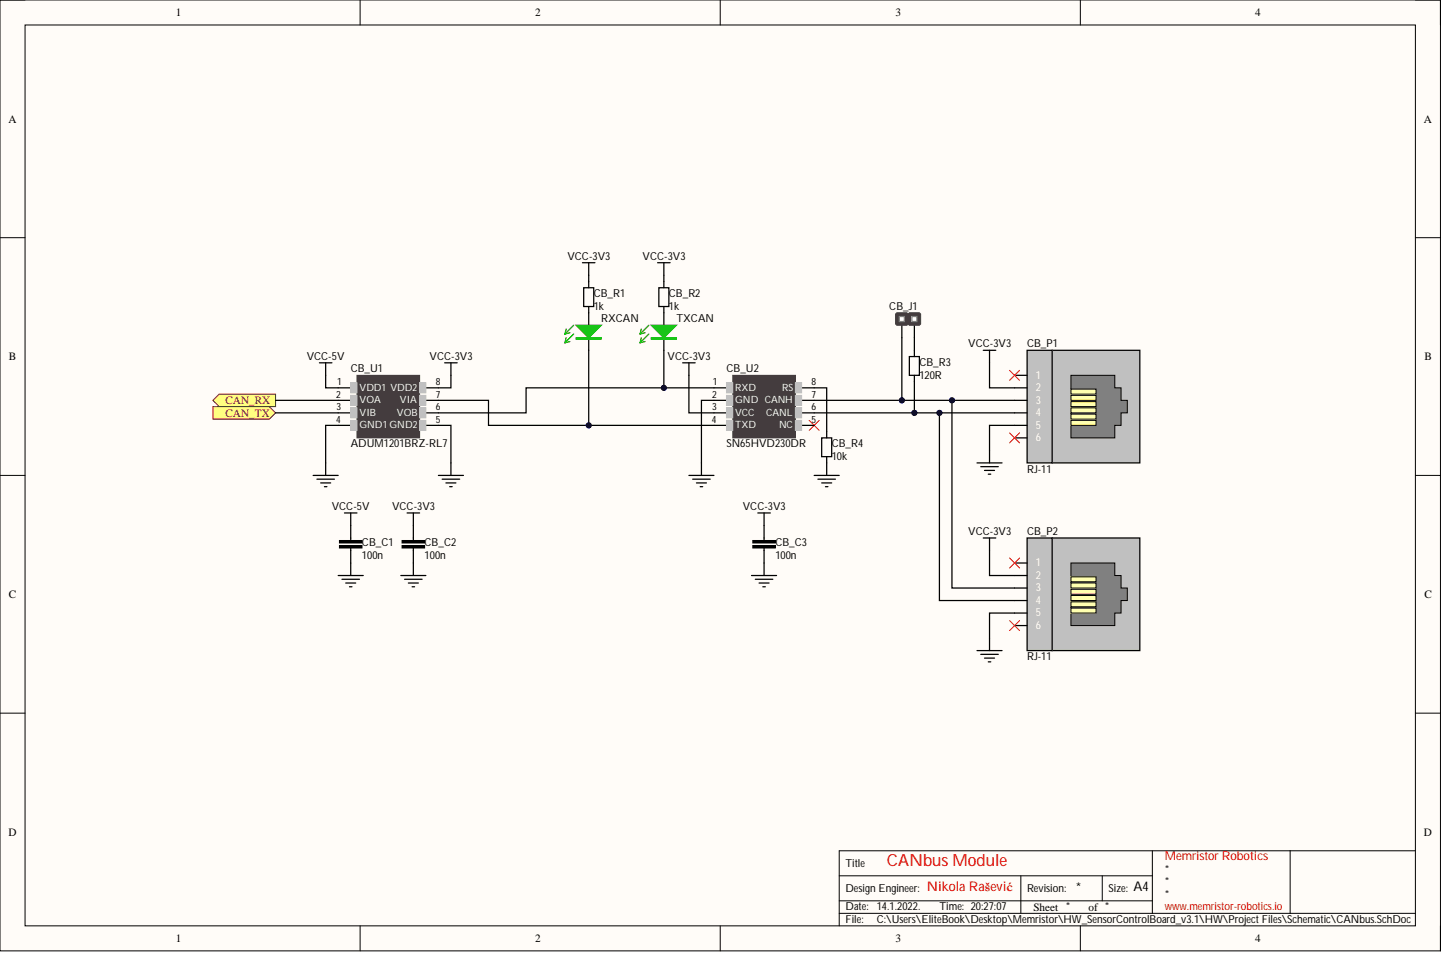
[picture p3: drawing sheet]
<svg xmlns="http://www.w3.org/2000/svg" width="292mm" height="193mm" viewBox="0 0 292 193" stroke-linecap="round" stroke-linejoin="round" font-family="sans-serif">
<path d="M0 0h291.8v192.5h-291.8z" fill-rule="evenodd" fill="#fffcf8"/>
<path d="M0 0h291.8v192.5h-291.8z" fill="none" stroke="#000" stroke-width=".2"/>
<path d="M5.1 5.1h281.6v182.4h-281.6z" fill-rule="evenodd" fill="#fffcf8"/>
<g fill="none" stroke="#000" stroke-width=".2">
<path d="M0 0h5.1M72.9 0v5.1M145.9 0v5.1M218.8 0v5.1M286.7 0h5.1v5.1M5.1 5.1h281.6v182.4h-281.6zM0 48.1h5.1M286.7 48.1h5.1M0 96.3h5.1M286.7 96.3h5.1M0 144.4h5.1M286.7 144.4h5.1"/>
<path d="M170 177.3h63.4M206.8 177.3v7.6M223.3 177.3v5.1M233.4 172.3v12.6M261.3 172.3v12.6M286.7 172.3h-116.7v15.2M72.9 187.5v5M145.9 187.5v5M170 184.9h116.7M170 182.4h63.4M218.8 187.5v5M291.8 187.5v5"/>
</g>
<path d="M163.9 85.1l2 2M165.9 85.1l-2 2" fill="none" stroke="#f00" stroke-width=".2"/>
<path d="M119.3 63.3v2.6M119.3 68.4v2.5" fill="none" stroke="#000" stroke-width=".25"/>
<path d="M116.7 68.4h5.1v.3h-5.1zM116.7 68.5h5.1" fill="none" stroke="#00bf00" stroke-width=".25"/>
<path d="M116.7 65.9h5.1l-2.5 2.5z" fill="#00bf00"/>
<path d="M114.7 68.4l-.3 1M114.7 66.6l-.3 1M115.4 69.2l-1 .2M115.4 67.4l-1 .2M116.2 67.6l-1.8 1.8M116.2 65.9l-1.8 1.7M116.7 65.9h5.1l-2.5 2.5z" fill="none" stroke="#00bf00" stroke-width=".25"/>
<path d="M139.5 96.3h5.1M140.3 97h3.6M141.1 97.8h2M141.8 98.5h.5M142.1 93.7v2.6" fill="none" stroke="#000" stroke-width=".25"/>
<path d="M213.1 70.9h17.8v22.8h-17.8z" fill-rule="evenodd" fill="#c0c0c0"/>
<path d="M213.1 70.9h17.8v22.8h-17.8z" fill="none" stroke="#000" stroke-width=".25"/>
<path d="M216.9 76h8.9v2.5h1.3v2.6h1.3v2.5h-1.3v2.5h-1.3v2.6h-8.9z" fill-rule="evenodd" fill="#808080"/>
<path d="M216.9 76h8.9v2.5h1.3v2.6h1.3v2.5h-1.3v2.5h-1.3v2.6h-8.9z" fill="none" stroke="#000" stroke-width=".2"/>
<path d="M208.1 70.9h5v22.8h-5z" fill-rule="evenodd" fill="#c0c0c0"/>
<path d="M205.5 76h2.6M205.5 78.5h2.6M208.1 70.9h5v22.8h-5zM205.5 81.1h2.6M205.5 83.6h2.6M205.5 86.1h2.6M205.5 88.7h2.6" fill="none" stroke="#000" stroke-width=".25"/>
<path d="M216.9 85.1h5.1v1h-5.1z" fill-rule="evenodd" fill="#ffffb0"/>
<path d="M216.9 85.1h5.1v1h-5.1z" fill="none" stroke="#000" stroke-width=".2"/>
<path d="M216.9 83.9h5.1v1h-5.1z" fill-rule="evenodd" fill="#ffffb0"/>
<path d="M216.9 83.9h5.1v1h-5.1z" fill="none" stroke="#000" stroke-width=".2"/>
<path d="M216.9 80.1h5.1v1h-5.1z" fill-rule="evenodd" fill="#ffffb0"/>
<path d="M216.9 80.1h5.1v1h-5.1z" fill="none" stroke="#000" stroke-width=".2"/>
<path d="M216.9 82.6h5.1v1h-5.1z" fill-rule="evenodd" fill="#ffffb0"/>
<path d="M216.9 82.6h5.1v1h-5.1z" fill="none" stroke="#000" stroke-width=".2"/>
<path d="M216.9 81.3h5.1v1h-5.1z" fill-rule="evenodd" fill="#ffffb0"/>
<path d="M216.9 81.3h5.1v1h-5.1z" fill="none" stroke="#000" stroke-width=".2"/>
<path d="M216.9 78.8h5.1v1h-5.1z" fill-rule="evenodd" fill="#ffffb0"/>
<path d="M216.9 78.8h5.1v1h-5.1z" fill="none" stroke="#000" stroke-width=".2"/>
<path d="M134.5 63.3v2.6M134.5 68.4v2.5M197.9 93.7h5.1M198.7 94.5h3.5M199.4 95.3h2.1M200.2 96h.5M200.4 91.2v2.5" fill="none" stroke="#000" stroke-width=".25"/>
<path d="M131.9 68.4h5.1v.3h-5.1zM131.9 68.5h5.1" fill="none" stroke="#00bf00" stroke-width=".25"/>
<path d="M131.9 65.9h5.1l-2.5 2.5z" fill="#00bf00"/>
<path d="M129.9 68.4l-.2 1M129.9 66.6l-.2 1M130.7 69.2l-1 .2M130.7 67.4l-1 .2M131.4 67.6l-1.7 1.8M131.4 65.9l-1.7 1.7M131.9 65.9h5.1l-2.5 2.5z" fill="none" stroke="#00bf00" stroke-width=".25"/>
<path d="M118.2 58.3h2.1v3.8h-2.1zM119.3 57v1.3M133.5 58.3h2v3.8h-2zM134.5 57v1.3M119.3 62.1v1.2M134.5 62.1v1.2" fill="none" stroke="#000" stroke-width=".25"/>
<path d="M43.1 82.3h11.5l1.2 1.3-1.2 1.3h-11.5z" fill-rule="evenodd" fill="#ffff80"/>
<path d="M43.1 82.3h11.5l1.2 1.3-1.2 1.3h-11.5z" fill="none" stroke="#800000" stroke-width=".2"/>
<path d="M43.1 81.1l1.3-1.3h11.4v2.5h-11.4z" fill-rule="evenodd" fill="#ffff80"/>
<path d="M43.1 81.1l1.3-1.3h11.4v2.5h-11.4z" fill="none" stroke="#800000" stroke-width=".2"/>
<path d="M152.2 116.5h5.1M153 117.3h3.5M153.8 118.1h2M154.5 118.8h.5M154.8 106.4v3M154.8 111v5.5" fill="none" stroke="#000" stroke-width=".25"/>
<g fill="#000">
<path d="M152.5 110.5h4.6v.5h-4.6z" fill-rule="evenodd"/>
<path d="M152.5 109.4h4.6v.5h-4.6z" fill-rule="evenodd"/>
</g>
<path d="M152.5 110.5h4.6v.5h-4.6zM152.5 109.4h4.6v.5h-4.6z" fill="none" stroke="#000" stroke-width=".2"/>
<path d="M204.5 75l2 2M206.5 75l-2 2M204.5 87.7l2 2M206.5 87.7l-2 2" fill="none" stroke="#f00" stroke-width=".2"/>
<path d="M148.4 76h12.7v12.7h-12.7z" fill-rule="evenodd" fill="#443c3e"/>
<path d="M148.4 76h12.7v12.7h-12.7z" fill="none" stroke="#443c3e" stroke-width=".2"/>
<path d="M144.6 78.5h2.6M162.4 78.5h2.5M144.6 81.1h2.6M144.6 83.6h2.6M144.6 86.1h2.6M162.4 81.1h2.5M162.4 83.6h2.5M162.4 86.1h2.5" fill="none" stroke="#000" stroke-width=".25"/>
<path d="M147.2 77.5h1.2v2h-1.2z" fill-rule="evenodd" fill="#c0c0c0"/>
<path d="M147.2 77.5h1.2v2h-1.2z" fill="none" stroke="#c0c0c0" stroke-width=".2"/>
<path d="M147.2 85.1h1.2v2h-1.2z" fill-rule="evenodd" fill="#c0c0c0"/>
<path d="M147.2 85.1h1.2v2h-1.2z" fill="none" stroke="#c0c0c0" stroke-width=".2"/>
<path d="M147.2 82.6h1.2v2h-1.2z" fill-rule="evenodd" fill="#c0c0c0"/>
<path d="M147.2 82.6h1.2v2h-1.2z" fill="none" stroke="#c0c0c0" stroke-width=".2"/>
<path d="M147.2 80.1h1.2v2h-1.2z" fill-rule="evenodd" fill="#c0c0c0"/>
<path d="M147.2 80.1h1.2v2h-1.2z" fill="none" stroke="#c0c0c0" stroke-width=".2"/>
<path d="M161.1 77.5h1.3v2h-1.3z" fill-rule="evenodd" fill="#c0c0c0"/>
<path d="M161.1 77.5h1.3v2h-1.3z" fill="none" stroke="#c0c0c0" stroke-width=".2"/>
<path d="M161.1 80.1h1.3v2h-1.3z" fill-rule="evenodd" fill="#c0c0c0"/>
<path d="M161.1 80.1h1.3v2h-1.3z" fill="none" stroke="#c0c0c0" stroke-width=".2"/>
<path d="M161.1 82.6h1.3v2h-1.3z" fill-rule="evenodd" fill="#c0c0c0"/>
<path d="M161.1 82.6h1.3v2h-1.3z" fill="none" stroke="#c0c0c0" stroke-width=".2"/>
<path d="M161.1 85.1h1.3v2h-1.3z" fill-rule="evenodd" fill="#c0c0c0"/>
<path d="M161.1 85.1h1.3v2h-1.3z" fill="none" stroke="#c0c0c0" stroke-width=".2"/>
<path d="M164.9 96.3h5.1M165.7 97h3.5M166.4 88.7h2.1v3.8h-2.1zM166.4 97.8h2.1M167.2 98.5h.5M167.5 87.4v1.3M167.5 92.5v3.8" fill="none" stroke="#000" stroke-width=".25"/>
<path d="M213.1 108.9h17.8v22.8h-17.8z" fill-rule="evenodd" fill="#c0c0c0"/>
<path d="M213.1 108.9h17.8v22.8h-17.8z" fill="none" stroke="#000" stroke-width=".25"/>
<path d="M216.9 114h8.9v2.5h1.3v2.6h1.3v2.5h-1.3v2.5h-1.3v2.6h-8.9z" fill-rule="evenodd" fill="#808080"/>
<path d="M216.9 114h8.9v2.5h1.3v2.6h1.3v2.5h-1.3v2.5h-1.3v2.6h-8.9z" fill="none" stroke="#000" stroke-width=".2"/>
<path d="M208.1 108.9h5v22.8h-5z" fill-rule="evenodd" fill="#c0c0c0"/>
<path d="M205.5 114h2.6M205.5 116.5h2.6M205.5 119.1h2.6M208.1 108.9h5v22.8h-5zM205.5 121.6h2.6M205.5 124.1h2.6M205.5 126.7h2.6" fill="none" stroke="#000" stroke-width=".25"/>
<path d="M216.9 123.1h5.1v1h-5.1z" fill-rule="evenodd" fill="#ffffb0"/>
<path d="M216.9 123.1h5.1v1h-5.1z" fill="none" stroke="#000" stroke-width=".2"/>
<path d="M216.9 121.9h5.1v1h-5.1z" fill-rule="evenodd" fill="#ffffb0"/>
<path d="M216.9 121.9h5.1v1h-5.1z" fill="none" stroke="#000" stroke-width=".2"/>
<path d="M216.9 118.1h5.1v1h-5.1z" fill-rule="evenodd" fill="#ffffb0"/>
<path d="M216.9 118.1h5.1v1h-5.1z" fill="none" stroke="#000" stroke-width=".2"/>
<path d="M216.9 120.6h5.1v1h-5.1z" fill-rule="evenodd" fill="#ffffb0"/>
<path d="M216.9 120.6h5.1v1h-5.1z" fill="none" stroke="#000" stroke-width=".2"/>
<path d="M216.9 119.3h5.1v1h-5.1z" fill-rule="evenodd" fill="#ffffb0"/>
<path d="M216.9 119.3h5.1v1h-5.1z" fill="none" stroke="#000" stroke-width=".2"/>
<path d="M216.9 116.8h5.1v1h-5.1z" fill-rule="evenodd" fill="#ffffb0"/>
<path d="M216.9 116.8h5.1v1h-5.1z" fill="none" stroke="#000" stroke-width=".2"/>
<path d="M182.7 65.9v2.5M197.9 131.7h5.1M198.7 132.5h3.5M199.4 133.3h2.1M200.2 134h.5M200.4 129.2v2.5" fill="none" stroke="#000" stroke-width=".25"/>
<path d="M204.5 113l2 2M206.5 113l-2 2M204.5 125.7l2 2M206.5 125.7l-2 2" fill="none" stroke="#f00" stroke-width=".2"/>
<path d="M181.4 63.6l.3-.3h2l.3 .3v2l-.3 .3h-2l-.3-.3z" fill-rule="evenodd" fill="#443c3e"/>
<path d="M181.4 63.6l.3-.3h2l.3 .3v2l-.3 .3h-2l-.3-.3z" fill="none" stroke="#443c3e" stroke-width=".2"/>
<path d="M182.2 64.1h1v1h-1z" fill-rule="evenodd" fill="#fff"/>
<path d="M182.2 64.1h1v1h-1z" fill="none" stroke="#808080" stroke-width=".25"/>
<path d="M185.2 65.9v2.5" fill="none" stroke="#000" stroke-width=".25"/>
<path d="M184 63.6l.2-.3h2l.3 .3v2l-.3 .3h-2l-.2-.3z" fill-rule="evenodd" fill="#443c3e"/>
<path d="M184 63.6l.2-.3h2l.3 .3v2l-.3 .3h-2l-.2-.3z" fill="none" stroke="#443c3e" stroke-width=".2"/>
<path d="M184.7 64.1h1v1h-1z" fill-rule="evenodd" fill="#fff"/>
<path d="M184.7 64.1h1v1h-1z" fill="none" stroke="#808080" stroke-width=".25"/>
<path d="M184.2 72.2h2v3.8h-2zM185.2 70.9v1.3M185.2 76v1.3" fill="none" stroke="#000" stroke-width=".25"/>
<path d="M72.3 76h12.7v12.7h-12.7z" fill-rule="evenodd" fill="#443c3e"/>
<path d="M72.3 76h12.7v12.7h-12.7z" fill="none" stroke="#443c3e" stroke-width=".2"/>
<path d="M68.5 78.5h2.5M86.3 78.5h2.5M68.5 81.1h2.5M68.5 83.6h2.5M68.5 86.1h2.5M86.3 81.1h2.5M86.3 83.6h2.5M86.3 86.1h2.5" fill="none" stroke="#000" stroke-width=".25"/>
<path d="M71 77.5h1.3v2h-1.3z" fill-rule="evenodd" fill="#c0c0c0"/>
<path d="M71 77.5h1.3v2h-1.3z" fill="none" stroke="#c0c0c0" stroke-width=".2"/>
<path d="M71 85.1h1.3v2h-1.3z" fill-rule="evenodd" fill="#c0c0c0"/>
<path d="M71 85.1h1.3v2h-1.3z" fill="none" stroke="#c0c0c0" stroke-width=".2"/>
<path d="M71 82.6h1.3v2h-1.3z" fill-rule="evenodd" fill="#c0c0c0"/>
<path d="M71 82.6h1.3v2h-1.3z" fill="none" stroke="#c0c0c0" stroke-width=".2"/>
<path d="M71 80.1h1.3v2h-1.3z" fill-rule="evenodd" fill="#c0c0c0"/>
<path d="M71 80.1h1.3v2h-1.3z" fill="none" stroke="#c0c0c0" stroke-width=".2"/>
<path d="M85 77.5h1.3v2h-1.3z" fill-rule="evenodd" fill="#c0c0c0"/>
<path d="M85 77.5h1.3v2h-1.3z" fill="none" stroke="#c0c0c0" stroke-width=".2"/>
<path d="M85 80.1h1.3v2h-1.3z" fill-rule="evenodd" fill="#c0c0c0"/>
<path d="M85 80.1h1.3v2h-1.3z" fill="none" stroke="#c0c0c0" stroke-width=".2"/>
<path d="M85 82.6h1.3v2h-1.3z" fill-rule="evenodd" fill="#c0c0c0"/>
<path d="M85 82.6h1.3v2h-1.3z" fill="none" stroke="#c0c0c0" stroke-width=".2"/>
<path d="M85 85.1h1.3v2h-1.3z" fill-rule="evenodd" fill="#c0c0c0"/>
<path d="M85 85.1h1.3v2h-1.3z" fill="none" stroke="#c0c0c0" stroke-width=".2"/>
<g fill="none" stroke="#000" stroke-width=".25">
<path d="M118 53.2h2.5M119.3 53.2v3.8M133.2 53.2h2.5M134.5 53.2v3.8M64.7 73.5h2.5M66 73.5v2.5M90.1 73.5h2.5M91.3 73.5v2.5M119.3 70.9v15.2M138.3 73.5h2.5M139.5 73.5v10.1h5.1M199.2 70.9h2.5"/>
<path d="M200.4 70.9v7.6h5.1M63.4 96.3h5.1M64.2 97h3.5M65 97.8h2M65.7 98.5h.5M66 93.7v2.6M88.8 96.3h5.1M89.6 97h3.5M90.3 97.8h2.1M91.1 98.5h.5M91.3 93.7v2.6M144.6 81.1h-2.5v12.6"/>
<path d="M205.5 86.1h-5.1v5.1M68.5 116.5h5.1M69.3 117.3h3.5M69.8 103.9h2.5M70 118.1h2.1M70.8 118.8h.5M71 103.9v5.5M71 111v5.5M81.2 116.5h5.1M82 117.3h3.5M82.5 103.9h2.5M82.7 118.1h2"/>
<path d="M83.5 118.8h.5M83.7 103.9v5.5M83.7 111v5.5M153.5 103.9h2.5M154.8 103.9v2.5M199.2 108.9h2.5M200.4 108.9v2.6"/>
</g>
<g fill="#000">
<path d="M68.8 110.5h4.5v.5h-4.5z" fill-rule="evenodd"/>
<path d="M68.8 109.4h4.5v.5h-4.5z" fill-rule="evenodd"/>
<path d="M81.4 110.5h4.6v.5h-4.6z" fill-rule="evenodd"/>
<path d="M81.4 109.4h4.6v.5h-4.6z" fill-rule="evenodd"/>
</g>
<path d="M68.8 110.5h4.5v.5h-4.5zM68.8 109.4h4.5v.5h-4.5zM81.4 110.5h4.6v.5h-4.6zM81.4 109.4h4.6v.5h-4.6z" fill="none" stroke="#000" stroke-width=".2"/>
<circle cx="119.3" cy="86.1" r=".51" fill="#000080"/>
<circle cx="119.3" cy="86.1" r=".51" fill="none" stroke="#000080" stroke-width=".2"/>
<path d="M134.5 70.9v7.6" fill="none" stroke="#000" stroke-width=".25"/>
<circle cx="134.5" cy="78.5" r=".51" fill="#000080"/>
<circle cx="134.5" cy="78.5" r=".51" fill="none" stroke="#000080" stroke-width=".2"/>
<path d="M164.9 78.5h2.6v8.9M164.9 83.6h25.4M200.4 111.5v5h5.1M205.5 124.1h-5.1v5.1" fill="none" stroke="#000" stroke-width=".25"/>
<circle cx="185.2" cy="83.6" r=".51" fill="#000080"/>
<circle cx="185.2" cy="83.6" r=".51" fill="none" stroke="#000080" stroke-width=".2"/>
<circle cx="190.3" cy="83.6" r=".51" fill="#000080"/>
<circle cx="190.3" cy="83.6" r=".51" fill="none" stroke="#000080" stroke-width=".2"/>
<path d="M205.5 83.6h-15.2v38h15.2" fill="none" stroke="#000" stroke-width=".25"/>
<circle cx="190.3" cy="83.6" r=".51" fill="#000080"/>
<circle cx="190.3" cy="83.6" r=".51" fill="none" stroke="#000080" stroke-width=".2"/>
<path d="M192.8 81.1v38h12.7" fill="none" stroke="#000" stroke-width=".25"/>
<circle cx="192.8" cy="81.1" r=".51" fill="#000080"/>
<circle cx="192.8" cy="81.1" r=".51" fill="none" stroke="#000080" stroke-width=".2"/>
<path d="M185.2 77.3v6.3" fill="none" stroke="#000" stroke-width=".25"/>
<circle cx="185.2" cy="83.6" r=".51" fill="#000080"/>
<circle cx="185.2" cy="83.6" r=".51" fill="none" stroke="#000080" stroke-width=".2"/>
<path d="M66 76v2.5h2.5M91.3 76v2.5h-2.5M185.2 68.4v2.5M55.8 83.6h12.7M55.8 81.1h12.7M68.5 86.1h-2.5v7.6M88.8 86.1h2.5v7.6M88.8 81.1h10.2v5h45.6" fill="none" stroke="#000" stroke-width=".25"/>
<circle cx="119.3" cy="86.1" r=".51" fill="#000080"/>
<circle cx="119.3" cy="86.1" r=".51" fill="none" stroke="#000080" stroke-width=".2"/>
<path d="M144.6 78.5h-38v5.1h-17.8" fill="none" stroke="#000" stroke-width=".25"/>
<circle cx="134.5" cy="78.5" r=".51" fill="#000080"/>
<circle cx="134.5" cy="78.5" r=".51" fill="none" stroke="#000080" stroke-width=".2"/>
<path d="M164.9 81.1h40.6" fill="none" stroke="#000" stroke-width=".25"/>
<circle cx="192.8" cy="81.1" r=".51" fill="#000080"/>
<circle cx="192.8" cy="81.1" r=".51" fill="none" stroke="#000080" stroke-width=".2"/>
<circle cx="182.7" cy="81.1" r=".51" fill="#000080"/>
<circle cx="182.7" cy="81.1" r=".51" fill="none" stroke="#000080" stroke-width=".2"/>
<path d="M182.7 68.4v12.7" fill="none" stroke="#000" stroke-width=".25"/>
<circle cx="182.7" cy="81.1" r=".51" fill="#000080"/>
<circle cx="182.7" cy="81.1" r=".51" fill="none" stroke="#000080" stroke-width=".2"/>
<text font-size="3.4" fill="#f00" x="179.6" y="175.4">CANbus Module</text>
<text font-size="2.7" fill="#f00" x="187.8" y="180.4">Nikola Rašević</text>
<g font-size="2.7">
<text x="218" y="180.7">*</text>
<text x="229.6" y="180.4">A4</text>
</g>
<text font-size="2.5" fill="#f00" x="236" y="174.2">MemristorRobotics</text>
<g font-size="2.3">
<text x="35.6" y="3.3">1</text>
<text x="108.4" y="3.3">2</text>
<text x="181.4" y="3.3">3</text>
<text x="254.2" y="3.3">4</text>
<text x="1.7" y="24.8">A</text>
<text x="288.4" y="24.8">A</text>
<text x="1.8" y="73">B</text>
<text x="288.5" y="73">B</text>
<text x="1.8" y="121.1">C</text>
<text x="288.5" y="121.1">C</text>
<text x="1.7" y="169.2">D</text>
<text x="288.4" y="169.2">D</text>
<text x="209.3" y="184.4">Sheet *</text>
<text x="220.5" y="184.4">of *</text>
<text x="35.6" y="190.8">1</text>
<text x="108.4" y="190.8">2</text>
<text x="181.4" y="190.8">3</text>
<text x="254.2" y="190.8">4</text>
</g>
<g font-size="2.3" fill="#800000">
<text x="45.7" y="81.8">CAN_RX</text>
<text x="45.7" y="84.4">CAN_TX</text>
</g>
<g font-size="2.2">
<text x="114.9" y="52.6">VCC-3V3</text>
<text x="130.2" y="52.6">VCC-3V3</text>
<text x="120.3" y="60.2">CB_R1</text>
<text x="120.3" y="62.7">1k</text>
<text x="121.8" y="65.3">RXCAN</text>
<text x="135.5" y="60.2">CB_R2</text>
<text x="135.5" y="62.7">1k</text>
<text x="137" y="65.3">TXCAN</text>
<text x="180.1" y="62.7">CB_J1</text>
<text x="196.1" y="70.3">VCC-3V3</text>
<text x="208.1" y="70.3">CB_P1</text>
<text x="62.1" y="72.9">VCC-5V</text>
<text x="71" y="75.4">CB_U1</text>
<text x="87" y="72.9">VCC-3V3</text>
<text x="135.2" y="72.9">VCC-3V3</text>
<text x="147.2" y="75.4">CB_U2</text>
<text x="186.2" y="74.1">CB_R3</text>
<text x="186.2" y="76.7">120R</text>
<text x="71" y="90.6">ADUM1201BRZ-RL7</text>
<text x="147.2" y="90.6">SN65HVD230DR</text>
<text x="168.5" y="90.6">CB_R4</text>
<text x="168.5" y="93.1">10k</text>
<text x="208.1" y="95.7">RJ-11</text>
<text x="67.2" y="103.3">VCC-5V</text>
<text x="79.4" y="103.3">VCC-3V3</text>
<text x="150.5" y="103.3">VCC-3V3</text>
<text x="73.3" y="110.6">CB_C1</text>
<text x="73.3" y="113.2">100n</text>
<text x="86" y="110.6">CB_C2</text>
<text x="86" y="113.2">100n</text>
<text x="157.1" y="110.6">CB_C3</text>
<text x="157.1" y="113.2">100n</text>
<text x="196.1" y="108.3">VCC-3V3</text>
<text x="208.1" y="108.3">CB_P2</text>
<text x="208.1" y="133.7">RJ-11</text>
<text x="171.3" y="175.5">Title</text>
<text x="236" y="176.7">*</text>
<text x="236" y="179.3">*</text>
<text x="171.3" y="184.3">Date:</text>
<text x="171.3" y="180.5">Design Engineer:</text>
<text x="177.6" y="184.3">14.1.2022.</text>
<text x="190.3" y="184.3">Time: 20:27:07</text>
<text x="208.1" y="180.5">Revision:</text>
<text x="224.5" y="180.5">Size:</text>
<text x="236" y="181.8">*</text>
<text x="171.3" y="186.9">File:</text>
<text x="177.6" y="186.9">C:\Users\EliteBook\Desktop\Memristor\HW_SensorControlBoard_v3.1\HW\Project Files\Schematic\CANbus.SchDoc</text>
</g>
<g font-size="2.2" fill="#fff">
<text x="209.8" y="76.7">1</text>
<text x="209.8" y="79.2">2</text>
<text x="209.8" y="81.7">3</text>
<text x="209.8" y="84.3">4</text>
<text x="209.8" y="86.8">5</text>
<text x="209.8" y="89.3">6</text>
<text x="209.8" y="114.7">1</text>
<text x="209.8" y="117.2">2</text>
<text x="209.8" y="119.7">3</text>
<text x="209.8" y="122.3">4</text>
<text x="209.8" y="124.8">5</text>
<text x="209.8" y="127.3">6</text>
</g>
<text font-size="2.2" fill="#f00" x="236" y="184.3">www.memristor-robotics.io</text>
<g font-size="2">
<text x="68.3" y="78">1</text>
<text x="88.3" y="78">8</text>
<text x="144.4" y="78">1</text>
<text x="164.4" y="78">8</text>
<text x="68.1" y="80.5">2</text>
<text x="68.2" y="83.1">3</text>
<text x="88.3" y="80.5">7</text>
<text x="88.3" y="83.1">6</text>
<text x="144.2" y="80.5">2</text>
<text x="144.3" y="83.1">3</text>
<text x="164.4" y="80.5">7</text>
<text x="164.4" y="83.1">6</text>
<text x="68.1" y="85.6">4</text>
<text x="88.3" y="85.6">5</text>
<text x="144.2" y="85.6">4</text>
<text x="164.4" y="85.6">5</text>
</g>
<g font-size="2" fill="#fff">
<text x="72.8" y="79.1">VDD1 VDD2</text>
<text x="72.8" y="81.7">VOA</text>
<text x="81" y="81.7">VIA</text>
<text x="148.9" y="79.1">RXD</text>
<text x="148.9" y="81.7">GND CANH</text>
<text x="158.5" y="79.1">RS</text>
<text x="72.8" y="84.2">VIB</text>
<text x="72.8" y="86.7">GND1 GND2</text>
<text x="80.4" y="84.2">VOB</text>
<text x="148.9" y="84.2">VCC</text>
<text x="148.9" y="86.7">TXD</text>
<text x="155.2" y="84.2">CANL</text>
<text x="157.8" y="86.7">NC</text>
</g>
</svg>
